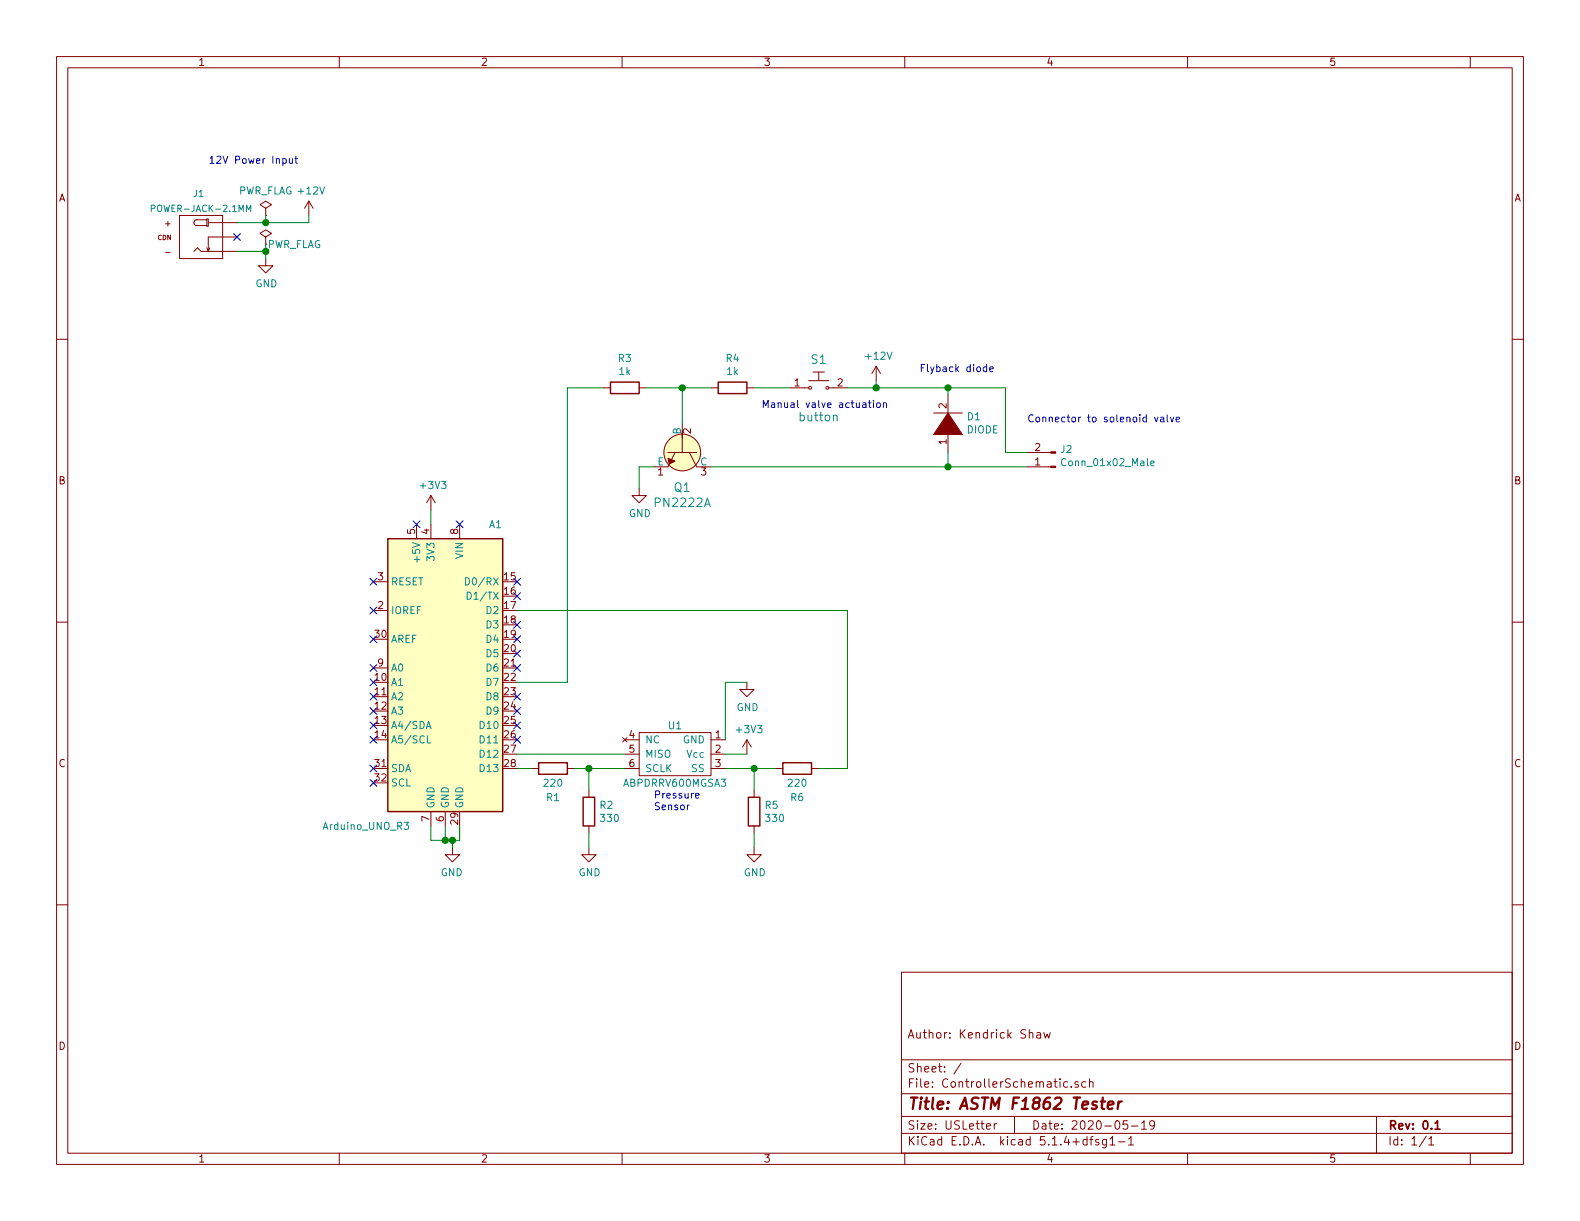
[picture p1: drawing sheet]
<svg xmlns="http://www.w3.org/2000/svg" width="279mm" height="216mm" viewBox="0 0 279 216" stroke-linecap="round" stroke-linejoin="round" font-family="sans-serif">
<g fill="none" stroke="#840000" stroke-width=".18">
<path d="M10 10h259.4v195.9h-259.4zM12 12h255.4v191.9h-255.4zM60 10v2M110 10v2M160 10v2M210 10v2M260 10v2M31.7 38.1h7.7v7.6h-7.7zM36.6 38.9h-1.9l-.4 .4v.2l.3 .4h2M36.6 38.7h.2v1.3h-.2zM36.8 39.4h5.1M47 36.8l1-.6-1-.6-1 .6 1 .6v1.3"/>
<path d="M47 38.1h.1M54.6 35.6l-.8 1.2M54.6 35.6v2.5M54.6 35.6l.8 1.2M10 60h2M34.3 44.5l.6-.7 .7 .7h6.3M36.6 43.8l.2 .7M37.1 43.8l-.3 .7M41.9 41.9h-5.1v2.6M47 45.7v1.3h1.3l-1.3 1.3-1.3-1.3h1.3M47 41.9l1-.6-1-.7-1 .7 1 .6v1.3M267.4 60h2"/>
<path d="M106.7 68.6h1.2M113 68.6h1.3M120.6 74.9v5.1M125.7 68.6h1.3M132.1 68.6h1.2M139.7 68.6h3.3M143 67.3h3.6M143.8 65.8h2M144.8 65.8v1.5M146.6 68.6h3.3M154.9 64.8l-.7 1.2M154.9 64.8v2.5"/>
<path d="M154.9 64.8l.8 1.2M165.1 73h5.1M167.6 69.9v3.8M167.6 76.2v3.8M73.7 92.7v2.6M76.2 87.6l-.8 1.3M76.2 87.6v2.6M76.2 92.7v2.6M76.2 87.6l.8 1.3M81.3 92.7v2.6M113 86.4v1.2h1.3l-1.3 1.3-1.2-1.3h1.2M118.1 80h5.1"/>
<path d="M119.4 80l-1.3 2.6h-2.5M121.9 80l1.3 2.6h2.5M181.6 80h4.2M181.6 82.6h4.2M10 110h2M66 108h2.6M66 102.9h2.6M66 118.1h2.6M267.4 110h2M94 135.9h1.2M100.3 135.9h1.3M104.1 139.7v1.3"/>
<path d="M110.1 130.4l.8 .8M110.5 130.8h2.5M110.5 133.4h2.5M110.5 135.9h2.5M110.9 130.4l-.8 .8M113 129.5h12.7v7.7h-12.7zM125.7 130.8h2.6M125.7 133.4h2.6M125.7 135.9h2.6M132.1 120.7v1.2h1.2l-1.2 1.3-1.3-1.3h1.3M132.1 130.8l-.8 1.3M132.1 130.8v2.6"/>
<path d="M132.1 130.8l.7 1.3M133.3 139.7v1.3M137.2 135.9h1.2M143.5 135.9h1.3M10 160h2M76.2 143.5v2.6M78.7 143.5v2.6M80 149.9v1.2h-1.3l1.3 1.3 1.3-1.3h-1.3M104.1 149.9v1.2h1.3l-1.3 1.3-1.2-1.3h1.2M104.1 146.1v1.2M133.3 149.9v1.2h1.3l-1.3 1.3-1.2-1.3h1.2M133.3 146.1v1.2"/>
<path d="M267.4 160h2M159.4 171.9h108v32h-108zM159.4 197.4h108M159.4 193.4h108M159.4 187.4h108M170 188l-1.3 1.9M174.4 199.2l.8-.2-.1-.2-.4-.1-.3 .2 .1 .7h.6M175.8 198.7v1M176.2 198.7l-.3 .1-.1 .2M179.4 197.4v3M182 182.7l.2-.1 .4 .1 .1 .9M183.4 182.7h.5l.1 .9"/>
<path d="M184 182.9l-.5 .1-.2 .2 .1 .3 .1 .1 .5-.1M184.6 182.6l.3 1 .3-.7 .2 .7 .3-1M188.8 191.3h-.4l-.3 .2 .1 .7h.6M189.4 192.1v.2M190.7 191.3a.37 .37 0 0 0-.6 .2v.2l.6 .1v.2l-.2 .3-.4-.1M192 191.3h-.4l-.3 .2 .1 .6 .2 .2 .4-.1M192.7 191.4v-.1a.37 .37 0 0 1 .6 .2v.8M192.7 190.8v1.5M199.4 198.2h-.7l-.1 .7 .2-.1h.5l.1 .2v.5l-.2 .2-.6-.2M200.1 199.1h1.1M201.9 198.6l.4-.4v1.5M201.9 199.7h.8"/>
<path d="M204.2 198.8l-.3 .3h-.3l-.3-.3v-.3l.2-.3h.4l.2 .1a1.13 1.13 0 0 1-.2 1.3l-.4 .1M243.4 197.4v6.5M60 203.9v2M110 203.9v2M159.4 200.4h108M160 203.9v2M192.7 201.5h.6M193.3 201l-.4 .2v1.3M194.3 201.5h-.4l-.2 .2 .1 .2 .5 .1v.4h-.6M195.7 201.5v1.2l-.3 .3-.4-.1M195.7 201.5h-.5l-.3 .3 .1 .5 .2 .2 .5-.1M196.3 201.4l.4-.4v1.5"/>
<path d="M196.3 202.5h.9M197.8 201.9h1.1M199.6 201.4l.4-.4v1.5M199.6 202.5h.8M210 203.9v2M252.2 200.9l-1.2 1.9M252.7 201.4l.4-.4v1.5M252.7 202.5h.8M260 203.9v2"/>
<circle cx="143.3" cy="68.6" r=".25"/>
<circle cx="146.3" cy="68.6" r=".25"/>
<circle cx="120.6" cy="80" r="3.3"/>
</g>
<path d="M253.8 198.6l.4-.4v1.5M253.8 199.7h.8" fill="none" stroke="#840000" stroke-width=".3"/>
<path d="M194.7 194.8h.7M195 194.1l-.2 1.7 .1 .2 .3 .1M195.9 195.4l1-.2-.1-.4h-.7l-.2 1 .2 .3 .6-.1M197.8 194.8l-.2 1.3M198.4 194.8a.54 .54 0 0 0-.6 .3" fill="none" stroke="#840000" stroke-width=".41"/>
<path d="M107.9 67.6h5.1v2h-5.1zM127 67.6h5.1v2h-5.1zM68.6 95.3h20.3v48.2h-20.3zM95.2 134.9h5.1v2h-5.1zM138.4 134.9h5.1v2h-5.1zM103.1 141h2.1v5.1h-2.1zM132.3 141h2.1v5.1h-2.1z" fill="none" stroke="#840000" stroke-width=".25"/>
<g fill="#840000" stroke="#840000" stroke-width=".18">
<path d="M167.6 73l2.6 3.8h-5.1z"/>
<path d="M185.8 79.9h.9v.2h-.9z"/>
<path d="M185.8 82.4h.9v.3h-.9z"/>
<path d="M118.1 81l1.3 .5-1 .5z"/>
</g>
<path d="M26.7 36.9l.6-.1 .1-.4-.7-.1v1.1M43.6 37.4v-1.1l.4 .8 .3-.8v1.1M147.4 73.5l.2-.1 .4 .1v.9M203.5 81.9l.6-.1-.1-.2-.3-.1-.2 .2 .1 .6h.4M82.3 102.2a.64 .64 0 0 1 .7 .6 .64 .64 0 0 1-.7 .6zM82.6 104.7a.64 .64 0 0 1 .7 .6 .64 .64 0 0 1-.7 .7zM75.4 128.8l.4-1.2 .4 1.2M75.5 128.5h.6M75.6 130.1v1.3h.6M71.5 145.4h.8l-.5 .5 .4 .1 .1 .4-.3 .3-.5-.2" fill="none" stroke="#008484" stroke-width=".18"/>
<g fill="#ffffc2" stroke="#ffffc2" stroke-width=".18">
<path d="M68.6 95.3h20.3v48.2h-20.3z"/>
<circle cx="120.6" cy="80" r="3.3"/>
</g>
<g fill="none" stroke="#008400" stroke-width=".18">
<path d="M47 38.1v1.3M54.6 38.1v1.3h-12.7M41.9 44.5h5.1v1.2M106.7 68.6h-6.4v52.1h-8.9M114.3 68.6h11.4M120.6 68.6v6.3M133.3 68.6h6.4M149.9 68.6h27.9v11.4h3.8M154.9 67.3v1.3M167.6 68.6v1.3M76.2 90.2v2.5M115.6 82.6h-2.6v3.8"/>
<path d="M125.7 82.6h55.9M167.6 80v2.6M91.4 108h58.5v27.9h-5.1M91.4 135.9h2.6M91.4 133.4h19.1M101.6 135.9h8.9M104.1 135.9v3.8M128.3 135.9h8.9M128.3 133.4h3.8M132.1 120.7h-3.8v10.1M133.3 135.9v3.8M76.2 146.1v2.5h5.1v-2.5"/>
<path d="M78.7 146.1v2.5M80 148.6v1.3M104.1 147.3v2.6M133.3 147.3v2.6"/>
</g>
<g fill="none" stroke="#0000c2" stroke-width=".18">
<path d="M50 28.1l.4-.1 .2 .3-.1 .5h-.5M51.2 28v.8l.3 .1 .2-.1M51.7 28v.9M52.1 28h.5M52.3 27.6v1.1l.3 .2M153.5 71.2h.5M153.7 70.8v1.1l.3 .2M154.5 70.8v.1M154.5 71.2v.9M155.1 71.3l.3-.1 .3 .3-.2 .5-.3 .1-.1-.2zM156.2 71.3l.2-.1 .3 .1 .1 .8M156.2 71.2v.9"/>
<path d="M174.5 64.9h-.4l-.2 .2 .1 .6h.5M174.5 64.4v1.3M175 65.3l.6-.1v-.3h-.4l-.2 .1 .1 .7h.5M204.2 73.8l.3 .8 .3-.8M205.3 73.8h.4l.1 .8M205.8 74.1h-.4l-.2 .2 .1 .2h.5M206.4 73.3v1.1l.2 .2M207 73.8l.3 .8 .3-.8M208 74.2l.6-.1-.1-.3h-.3l-.2 .1 .1 .6h.4M121.9 142.3l-.3 .3M123 140.7l.6-.1-.1-.3h-.3l-.2 .2 .1 .6h.4"/>
</g>
<g fill="#008400" stroke="#008400" stroke-width=".25">
<circle cx="47" cy="39.4" r=".51"/>
<circle cx="167.6" cy="68.6" r=".51"/>
<circle cx="154.9" cy="68.6" r=".51"/>
<circle cx="167.6" cy="82.6" r=".51"/>
<circle cx="78.7" cy="148.6" r=".51"/>
<circle cx="47" cy="44.5" r=".51"/>
<circle cx="80" cy="148.6" r=".51"/>
<circle cx="133.4" cy="135.9" r=".51"/>
<circle cx="120.7" cy="68.6" r=".51"/>
<circle cx="104.1" cy="135.9" r=".51"/>
</g>
<g fill="none" stroke="#000084" stroke-width=".18">
<path d="M41.3 41.3l1.2 1.2M42.5 41.3l-1.2 1.2M73.1 92.1l1.2 1.2M74.3 92.1l-1.2 1.2M80.7 92.1l1.2 1.2M81.9 92.1l-1.2 1.2M65.4 102.3l1.2 1.2M65.4 107.3l1.2 1.3M65.4 117.5l1.2 1.2M65.4 112.4l1.2 1.2M66.6 107.3l-1.2 1.3M66.6 102.3l-1.2 1.2"/>
<path d="M66.6 117.5l-1.2 1.2M66.6 112.4l-1.2 1.2M90.8 102.3l1.2 1.2M90.8 117.5l1.2 1.2M90.8 115l1.2 1.2M90.8 112.4l1.2 1.2M90.8 109.9l1.2 1.2M90.8 104.8l1.2 1.2M92 112.4l-1.2 1.2M92 109.9l-1.2 1.2M92 102.3l-1.2 1.2M92 117.5l-1.2 1.2"/>
<path d="M92 115l-1.2 1.2M92 104.8l-1.2 1.2M65.4 137.8l1.2 1.2M65.4 135.3l1.2 1.2M65.4 130.2l1.2 1.2M65.4 127.7l1.2 1.2M65.4 125.1l1.2 1.2M65.4 122.6l1.2 1.2M65.4 120l1.2 1.3M66.6 137.8l-1.2 1.2M66.6 135.3l-1.2 1.2M66.6 130.2l-1.2 1.2"/>
<path d="M66.6 127.7l-1.2 1.2M66.6 125.1l-1.2 1.2M66.6 122.6l-1.2 1.2M66.6 120l-1.2 1.3M90.8 130.2l1.2 1.2M90.8 127.7l1.2 1.2M90.8 125.1l1.2 1.2M90.8 122.6l1.2 1.2M92 130.2l-1.2 1.2M92 127.7l-1.2 1.2M92 125.1l-1.2 1.2M92 122.6l-1.2 1.2"/>
</g>
<text font-size="2.8" fill="#840000" x="160.4" y="196.2">Title: ASTM F1862 Tester</text>
<g font-size="2.1" fill="#008484">
<text x="143.5" y="64.3">S1</text>
<text x="141.5" y="74.5">button</text>
<text x="116.1" y="89.7">PN2222A</text>
<text x="119.3" y="87">Q1</text>
</g>
<g font-size="2.1" fill="#840000">
<text x="160.4" y="183.6">Author: Kendrick Shaw</text>
<text x="160.4" y="189.6">Sheet: /</text>
<text x="160.4" y="192.3">File: ControllerSchematic.sch</text>
<text x="160.4" y="202.5">KiCad E.D.A. kicad 5.1.4+dfsg1-1</text>
<text x="160.4" y="199.7">Size: USLetter</text>
<text x="182.4" y="199.7">Date: 2020-05-19</text>
<text x="245.4" y="199.7">Rev: 0.1</text>
<text x="245.4" y="202.5">Id: 1/1</text>
</g>
<g font-size="1.8" fill="#840000">
<text x="35" y="11.6">1</text>
<text x="85" y="11.6">2</text>
<text x="135" y="11.6">3</text>
<text x="185" y="11.6">4</text>
<text x="235" y="11.6">5</text>
<text x="10.4" y="35.6">A</text>
<text x="267.8" y="35.6">A</text>
<text x="140.5" y="68.3">1</text>
<text x="148.1" y="68.3">2</text>
<text x="122.2" y="76.7" transform="rotate(-90 122.2 76.7)">2</text>
<text x="167.4" y="72.2" transform="rotate(-90 167.4 72.2)">2</text>
<text x="167.4" y="78.6" transform="rotate(-90 167.4 78.6)">1</text>
<text x="183" y="82.3">1</text>
<text x="183" y="79.8">2</text>
<text x="10.4" y="85.6">B</text>
<text x="116.4" y="84.1">1</text>
<text x="124" y="84.1">3</text>
<text x="267.8" y="85.6">B</text>
<text x="73.4" y="94.5" transform="rotate(-90 73.4 94.5)">5</text>
<text x="75.9" y="94.5" transform="rotate(-90 75.9 94.5)">4</text>
<text x="81" y="94.5" transform="rotate(-90 81 94.5)">8</text>
<text x="66.8" y="107.7">2</text>
<text x="66.8" y="102.6">3</text>
<text x="89.2" y="102.6">15</text>
<text x="89.2" y="105.2">16</text>
<text x="89.2" y="107.7">17</text>
<text x="66.3" y="112.8">30</text>
<text x="89.2" y="110.2">18</text>
<text x="89.2" y="112.8">19</text>
<text x="66.8" y="117.9">9</text>
<text x="89.2" y="115.3">20</text>
<text x="89.2" y="117.9">21</text>
<text x="66.3" y="120.4">10</text>
<text x="66.3" y="122.9">11</text>
<text x="66.3" y="125.5">12</text>
<text x="89.2" y="120.4">22</text>
<text x="89.2" y="122.9">23</text>
<text x="89.2" y="125.5">24</text>
<text x="66.3" y="128">13</text>
<text x="66.3" y="130.6">14</text>
<text x="89.2" y="128">25</text>
<text x="89.2" y="130.6">26</text>
<text x="111.3" y="130.6">4</text>
<text x="126.5" y="130.6">1</text>
<text x="10.4" y="135.6">C</text>
<text x="66.3" y="135.6">31</text>
<text x="89.2" y="133.1">27</text>
<text x="89.2" y="135.6">28</text>
<text x="111.3" y="133.1">5</text>
<text x="111.3" y="135.6">6</text>
<text x="126.5" y="133.1">2</text>
<text x="126.5" y="135.6">3</text>
<text x="267.8" y="135.6">C</text>
<text x="66.3" y="138.2">32</text>
<text x="75.9" y="145.3" transform="rotate(-90 75.9 145.3)">7</text>
<text x="78.5" y="145.3" transform="rotate(-90 78.5 145.3)">6</text>
<text x="81" y="145.7" transform="rotate(-90 81 145.7)">29</text>
<text x="10.4" y="185.6">D</text>
<text x="267.8" y="185.6">D</text>
<text x="35" y="205.5">1</text>
<text x="85" y="205.5">2</text>
<text x="135" y="205.5">3</text>
<text x="185" y="205.5">4</text>
<text x="235" y="205.5">5</text>
</g>
<g font-size="1.8" fill="#0000c2">
<text x="36.8" y="29">12V Power Input</text>
<text x="162.6" y="65.8">Flyback diode</text>
<text x="134.6" y="72.1">Manual valve actuation</text>
<text x="181.6" y="74.7">Connector to solenoid valve</text>
<text x="115.6" y="141.2">Pressure</text>
<text x="115.6" y="143.3">Sensor</text>
</g>
<g font-size="1.8" fill="#008484">
<text x="42" y="34.4">PWR_FLAG +12V</text>
<text x="45.2" y="50.8">GND</text>
<text x="109.4" y="64">R3</text>
<text x="128.4" y="64">R4</text>
<text x="153.2" y="63.6">+12V</text>
<text x="109.5" y="66.3">1k</text>
<text x="128.6" y="66.3">1k</text>
<text x="120.4" y="76.8" transform="rotate(-90 120.4 76.8)">B</text>
<text x="171" y="76.6">DIODE</text>
<text x="171.1" y="74.3">D1</text>
<text x="116.3" y="82.3">E</text>
<text x="123.8" y="82.3">C</text>
<text x="187.6" y="80.1">J2</text>
<text x="188.2" y="82.4">Conn_01x02_Male</text>
<text x="74.5" y="86.5">+3V3</text>
<text x="86.5" y="93.4">A1</text>
<text x="111.2" y="91.4">GND</text>
<text x="74.3" y="99" transform="rotate(-90 74.3 99)">+5V</text>
<text x="76.8" y="98.9" transform="rotate(-90 76.8 98.9)">3V3</text>
<text x="81.9" y="98.7" transform="rotate(-90 81.9 98.7)">VIN</text>
<text x="69.1" y="103.5">RESET</text>
<text x="83.2" y="103.5">D0/RX</text>
<text x="83.4" y="106">D1/TX</text>
<text x="69.1" y="108.6">IOREF</text>
<text x="69.1" y="113.7">AREF</text>
<text x="86.1" y="108.6">D2</text>
<text x="86.1" y="111.1">D3</text>
<text x="86.1" y="113.7">D4</text>
<text x="69.1" y="118.7">A0</text>
<text x="86.1" y="116.2">D5</text>
<text x="86.1" y="118.7">D6</text>
<text x="69.1" y="121.3">A1</text>
<text x="69.1" y="123.8">A2</text>
<text x="86.1" y="121.3">D7</text>
<text x="86.1" y="123.8">D8</text>
<text x="130.3" y="125.7">GND</text>
<text x="69.1" y="126.4">A3</text>
<text x="69.1" y="128.9">A4/SDA</text>
<text x="69.1" y="131.4">A5/SCL</text>
<text x="85.1" y="128.9">D10</text>
<text x="85.1" y="131.4">D11</text>
<text x="86.1" y="126.4">D9</text>
<text x="114" y="131.4">NC</text>
<text x="118.3" y="129">U1</text>
<text x="120.8" y="131.4">GND</text>
<text x="130.4" y="129.6">+3V3</text>
<text x="69.1" y="136.5">SDA</text>
<text x="85.1" y="134">D12</text>
<text x="85.1" y="136.5">D13</text>
<text x="114" y="134">MISO</text>
<text x="114" y="136.5">SCLK</text>
<text x="121.6" y="134">Vcc</text>
<text x="122.4" y="136.5">SS</text>
<text x="69.1" y="139.1">SCL</text>
<text x="76.8" y="143" transform="rotate(-90 76.8 143)">GND</text>
<text x="79.4" y="143" transform="rotate(-90 79.4 143)">GND</text>
<text x="81.9" y="143" transform="rotate(-90 81.9 143)">GND</text>
<text x="96.3" y="139.1">220</text>
<text x="96.7" y="141.7">R1</text>
<text x="106.1" y="143">R2</text>
<text x="110.4" y="139.1">ABPDRRV600MGSA3</text>
<text x="135.3" y="143">R5</text>
<text x="139.5" y="139.1">220</text>
<text x="139.9" y="141.7">R6</text>
<text x="57.3" y="146.7">Arduino_UNO_R3</text>
<text x="106.3" y="145.3">330</text>
<text x="135.5" y="145.3">330</text>
<text x="77.9" y="154.9">GND</text>
<text x="102.3" y="154.9">GND</text>
<text x="131.5" y="154.9">GND</text>
</g>
<text font-size="1.8" fill="#008400" x="47.1" y="43.9">PWR_FLAG</text>
<g font-size="1.6" fill="#008484">
<text x="34.2" y="34.8">J1</text>
<text x="27.4" y="37.5">POWER-JACK-2.1MM</text>
</g>
<g font-size="1.4" fill="#840000">
<text x="29.3" y="40">+</text>
<text x="29.5" y="45.1">-</text>
</g>
<text font-size="1.1" fill="#840000" x="27.9" y="42.4">CDN</text>
</svg>
